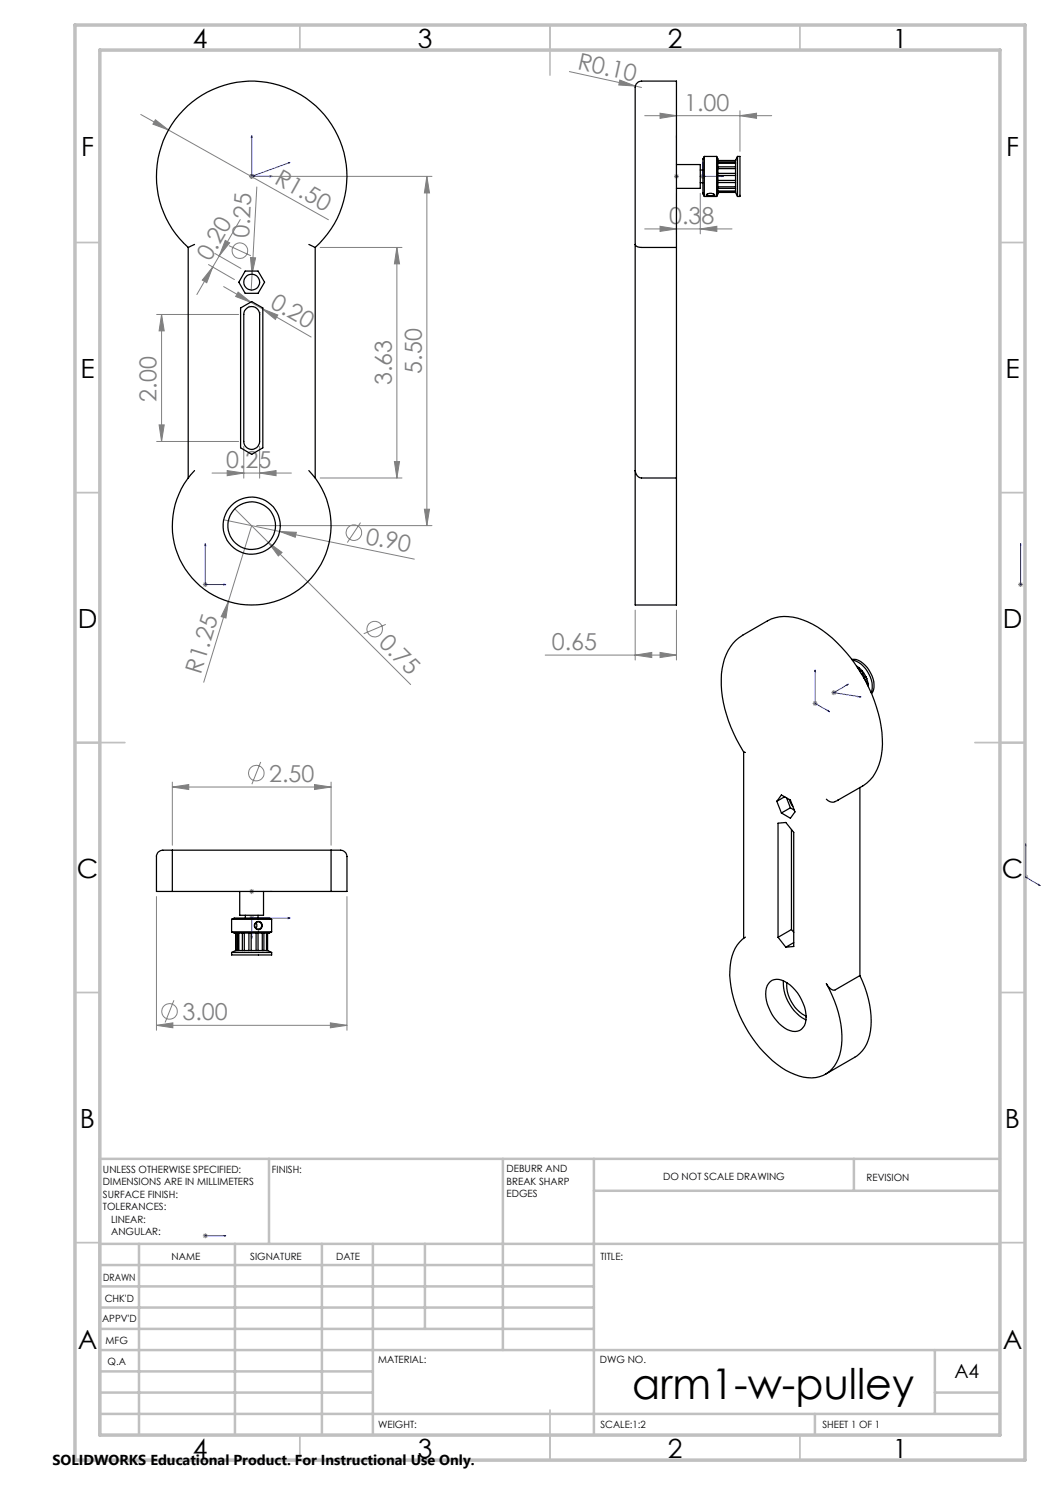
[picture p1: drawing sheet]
<svg xmlns="http://www.w3.org/2000/svg" width="210mm" height="297mm" viewBox="0 0 210 297" stroke-linecap="round" stroke-linejoin="round" font-family="sans-serif">
<g fill="none" stroke="#808080" stroke-width=".2">
<path d="M113.9 14.3l13.2 2.9M124 16l3.1 1.2-3.3-.2zM127.1 17.2l1.2 .3M28.2 22.9l37.5 21.1M31.1 24l2.6 2-3.1-1.2zM49.8 35.3h1M50 34.9l.7 .7M50.3 34.8v1M50.7 34.9l-.7 .7M51.3 35.3h35.1M51.4 37.4l-1 17.5M85.4 35.3l.5 3.3h-1z"/>
<path d="M85.4 35.3v69.8M128.9 23.1h25.4M132 22.6l3.3 .5-3.3 .6zM134.8 35.3h1M134.9 34.9l.7 .7M135.3 34.8v1M135.3 38.7v8.1M135.6 34.9l-.7 .7M140.1 38.7v8.1M140.1 35.3h1M140.2 34.9l.7 .7M140.6 34.8v1"/>
<path d="M140.9 34.9l-.7 .7M148 23.1l3.3-.5v1.1zM148 22.2v8.1M41.7 52.9l5.2 3M42.5 53.4l-1.2 3.1-.8-.5zM42.5 53.4l-3.1 5.5M43 50.7l5.2 3M43.9 51.2l-1.4 2.2M44.7 57.3l5.5 3.2M45 48.1l.9 .5-2 2.6zM45.8 49.1l4.4 2M47.6 58.4l2.6 2.1-3.1-1.2z"/>
<path d="M48 43.9l-4.1 7.3M50.1 51.5l1 .1-.7 3.3zM50.4 54.9l-.2 3.1M64 49.5h16.4M79.4 49.5l.5 3.3h-1zM79.4 49.5v46.1M128.9 45.8h17.5M132 45.3l3.3 .5-3.3 .5zM140.1 45.8l3.3-.5v1zM31.3 62.9h16.4M32.3 62.9l.5 3.3h-1zM32.3 62.9v25.4"/>
<path d="M49.8 61.2l-.1 .1M50.2 60.5l2.3 1.3M52.1 62.5l-.1 .1M52.5 61.8l3.1 1.2-.5 .9zM52.5 61.8l9.7 5.6M31.3 88.3h16.4M31.8 85h1l-.5 3.3zM42.4 94.6h15.9M45.4 94.1l3.4 .5-3.4 .5zM48.8 89.3v6.3M51.9 94.6l3.3-.5v1zM51.9 89.3v6.3"/>
<path d="M64 95.6h16.4M78.9 92.3h1l-.5 3.3zM40.6 116.9h1M40.7 116.6l.7 .7M41.1 116.4v1M41.4 116.6l-.7 .7M44.7 104l38.2 7.8M47 101.8l6.7 6.7M50.3 105.1l-9.6 31.4M51.3 105.1h35.1M53.7 108.5l2.7 2-.7 .7zM53.7 108.5l28.4 28.4"/>
<path d="M55.9 106.3l3.4 .2-.2 1zM72.1 104.5l-2.6 4M84.9 101.8h1l-.5 3.3zM203.6 116.9h1M203.8 116.6l.7 .7M204.1 116.4v1M204.5 116.6l-.7 .7M45.7 120.3l-.5 3.3-1-.3zM77.2 124.9l-4.5 1.8M109 131h26.3M127 131l3.4-.5v1zM127 122v10"/>
<path d="M132 130.5l3.3 .5-3.3 .5zM135.3 122v10M166.3 138.5h1M166.4 138.2l.7 .7M166.8 138v1M167.1 138.2l-.7 .7M34.5 157.4l3.2-.5v1zM34.5 156.4v12.6M34.5 157.4h31.7M52.1 152.4l-1.7 4.4M62.9 156.9l3.3 .5-3.3 .5zM66.2 156.4v12.6"/>
<path d="M162.5 140.7h1M162.7 140.3l.7 .7M163 140.2v1M163.4 140.3l-.7 .7M31.3 179.3v26.8M49.8 178.3h1M50 177.9l.7 .7M50.3 177.8v1M50.7 177.9l-.7 .7M69.4 179.3v26.8M204.6 175.4h1M204.8 175.1l.7 .7"/>
<path d="M205.1 174.9v1.1M205.5 175.1l-.7 .7M49.8 183.6h1M50 183.3l.7 .7M50.3 183.1v1M50.7 183.3l-.7 .7M31.3 205.1l3.3-.5v1zM31.3 205.1h38.1M34.8 200.1l-1.8 4.4M66.1 204.6l3.3 .5-3.3 .5zM40.6 247.2h1M40.7 246.8l.7 .7"/>
<path d="M41.1 246.7v.9M41.4 246.8l-.7 .7"/>
<circle cx="48" cy="50.1" r="1.56"/>
<circle cx="70.8" cy="106.5" r="1.55"/>
<circle cx="74.9" cy="125.8" r="1.56"/>
<circle cx="51.2" cy="154.6" r="1.56"/>
<circle cx="33.9" cy="202.3" r="1.56"/>
</g>
<g fill="none" stroke="#00f" stroke-width=".2">
<path d="M50.2 35.3l.2-.1zM50.3 35.3h.1M50.3 27.1l.1 .4h-.2zM50.3 35.3h4.1M50.3 27.1v8.2M54 35.2l.4 .1-.4 .1zM58 32.5l-7.7 2.8M58 32.5l-.4 .1 .4-.1M135.3 35.2v.2zM135.3 27.1v.4v-.4M135.3 35.3h.1M135.3 27.1v8.2"/>
<path d="M140.6 32.5l.1 .1h-.2zM140.6 32.5v2.8h4.1M144.3 35.2l.4 .1zM41.1 108.7l.1 .4h-.2zM41.1 108.7v8.2h4.1M44.7 116.8l.5 .1-.5 .1zM204.1 116.8v.2zM204.1 108.7v.4v-.4M204.1 116.9h.1M204.1 108.7v8.2M163 134v6.7l2.9 1.6M163 134l.1 .4-.2-.1z"/>
<path d="M169.3 137l.4-.2zM169.7 136.8l-2.9 1.7 5.4 .9M171.8 139.4h.4zM165.6 142.1l.3 .2h-.3zM50.2 178.3h.2zM50.3 178.3h.1M50.3 178.3h4.1M54.4 178.3h-.4h.4M205.1 168.8v6.6l2.9 1.7M205.1 168.8l.1 .4-.1-.1zM207.7 176.9l.3 .2-.3-.1zM50.2 187.3h.2l-.1 .4z"/>
<path d="M57.6 183.5l.4 .1-.4 .1zM58 183.6h-7.7v4.1M41 247.2h.2zM41.1 247.2h.1M41.1 247.2h4.1M45.2 247.2h-.5h.5"/>
</g>
<g fill="none" stroke="#c0c0c0" stroke-width=".35">
<path d="M60 5v5M110 5v10M160 5v5M15 48.5h5M200 48.5h5M15 98.5h5M200 98.5h5M15 148.5h10M195 148.5h10M15 198.5h5M200 198.5h5M15 248.5h5"/>
<path d="M200 248.5h5M60 287v5M110 282v10M160 287v5"/>
</g>
<g fill="none" stroke="#c0c0c0" stroke-width=".5">
<path d="M53.8 231.8v17M100.6 231.8v38.2M118.8 231.8v55.2M118.8 238.2h81.2M170.8 231.8v6.4M200 231.8h-180v55.2M20 248.8h180M20 257.3h98.8M20 253h98.8M27.8 248.8v38.2M47 248.8v38.2M64.4 248.8v38.2"/>
<path d="M74.6 248.8v38.2M85 248.8v17M20 265.8h98.8M20 261.5h98.8M20 278.5h54.6M20 274.3h54.6M20 270h180M187 278.5h13M187 270v12.8M20 282.8h180M163 282.8v4.2"/>
</g>
<path d="M15 5h190v287h-190zM20 10h180v277h-180z" fill="none" stroke="#c0c0c0" stroke-width=".7"/>
<g fill="#00f">
<path d="M44.7 116.8l.5 .1-.5 .1zM41.1 108.7l.1 .4h-.2zM54 35.2l.4 .1-.4 .1zM50.3 27.1l.1 .4h-.2zM50.2 35.3l.2-.1zM57.6 32.6l.4-.1z"/>
<path d="M207.7 176.9l.3 .2-.3-.1zM205.1 168.8l.1 .4-.1-.1zM165.6 142.1l.3 .2h-.3zM163 134l.1 .4-.2-.1zM169.3 137l.4-.2zM171.8 139.4h.4z"/>
<path d="M44.7 247.2h.5zM41 247.2h.2zM54 178.3h.4zM50.2 178.3h.2zM50.2 187.3h.2l-.1 .4zM57.6 183.5l.4 .1-.4 .1z"/>
<path d="M204.1 116.8v.2zM204.1 108.7v.4zM135.3 35.2v.2zM135.3 27.1v.4zM144.3 35.2l.4 .1zM140.6 32.5l.1 .1h-.2z"/>
</g>
<g fill="#808080">
<path d="M124 16l3.1 1.2-3.3-.2z"/>
<path d="M45.7 120.3l-.5 3.3-1-.3z"/>
<path d="M50.1 51.5l1 .1-.7 3.3z"/>
<path d="M53.7 108.5l2.7 2-.7 .7z"/>
<path d="M31.1 24l2.6 2-3.1-1.2z"/>
<path d="M55.9 106.3l3.4 .2-.2 1z"/>
<path d="M52.5 61.8l3.1 1.2-.5 .9zM47.6 58.4l2.6 2.1-3.1-1.2z"/>
<path d="M51.9 94.6l3.3-.5v1zM45.4 94.1l3.4 .5-3.4 .5zM148 23.1l3.3-.5v1.1zM132 22.6l3.3 .5-3.3 .6zM140.1 45.8l3.3-.5v1zM132 45.3l3.3 .5-3.3 .5zM66.1 204.6l3.3 .5-3.3 .5zM31.3 205.1l3.3-.5v1z"/>
<path d="M127 131l3.4-.5v1zM132 130.5l3.3 .5-3.3 .5zM34.5 157.4l3.2-.5v1zM62.9 156.9l3.3 .5-3.3 .5z"/>
<path d="M45 48.1l.9 .5-2 2.6zM42.5 53.4l-1.2 3.1-.8-.5z"/>
<path d="M32.3 62.9l.5 3.3h-1zM31.8 85h1l-.5 3.3zM85.4 35.3l.5 3.3h-1zM84.9 101.8h1l-.5 3.3zM79.4 49.5l.5 3.3h-1zM78.9 92.3h1l-.5 3.3z"/>
</g>
<g fill="none" stroke="#000" stroke-width=".25">
<path d="M135.3 32.9h4.8v4.8h-4.8M140.1 36.5h.5M140.1 34h.5M140.9 31.3v8M140.9 31.3l-.3 .5v5.1a4.3 4.3 0 0 0 .3 2.4M140.9 39.3h2.4M140.9 31.3h2.4M141.3 38.9a1.21 1.21 0 0 1 1.6 .1l-1 .3-.6-.1zM141.5 38.8l-.1 .1a1.4 1.4 0 0 0 1.4 0l-.1-.1M143.3 31.3v8M143.3 31.3a5.5 5.5 0 0 1 .3 2.6v3a4.8 4.8 0 0 1-.3 2.4M143.6 37.7h3.5"/>
<path d="M143.6 36.1h3.5M143.6 35.1h3.5M143.6 34.7h3.5M143.6 36.5h3.5M143.6 37.4h3.5M143.6 33.7h3.5M143.6 33.4h3.5M143.6 32.7h3.5M143.6 38.2h3.5M143.6 32.5h3.5M143.6 32.1h3.5M143.6 38.3h3.5"/>
<path d="M143.6 38.5h3.5M147.1 33.4v.3M147.1 32.7v.7M147.1 32.5v.2M147.1 32.1v.4M147.1 32.1h.1M147.1 38.3v.2M147.1 38.2v.1M147.1 37.7v.5M147.1 37.4v.3M147.1 36.5v.9M147.1 36.1v.4"/>
<path d="M147.1 35.1v1M147.1 34.7v.4M147.1 33.7v1M147.1 38.5l.4 .8M147.5 31.3h.5v8h-.5M147.5 31.3v8M147.5 31.3l-.4 .8M37.6 49.5a19.1 19.1 0 0 1-1-27.4 19.1 19.1 0 0 1 27.5 0 19.1 19.1 0 0 1-1.1 27.4M37.6 49.5v46.1M38.9 48.9l-1.3 .6M49 54.2h2.6l1.3 2.2-1.3 2.3h-2.6l-1.2-2.3zM61.8 48.9l1.2 .6"/>
<path d="M63 49.5v46.1M127 48.9v-30.8a1.47 1.47 0 0 1 1.3-1.9h7v33.3M127 48.9a1.06 1.06 0 0 0 1.3 .6h7M127 48.9v45.2M135.3 49.5v46.1M48.1 61.6l2.2-1.3 2.3 1.3v28l-2.3 1.3-2.2-1.3zM49.1 61.9a1.58 1.58 0 0 1 1.8-.5 1.58 1.58 0 0 1 1 1.5v25.4a1.59 1.59 0 0 1-1.6 1.6 1.59 1.59 0 0 1-1.5-1.6v-25.4l.1-.7zM38.9 94.1a15.9 15.9 0 0 0 .3 22.3 15.9 15.9 0 0 0 22.3 0 15.9 15.9 0 0 0 .3-22.3M127 94.1a1.47 1.47 0 0 0 1.3 1.5h7M127 94.1v26.9h8.3v-25.4M170.4 131.9a4 4 0 0 1 3.7 2.7 3.9 3.9 0 0 1 .2 4.1M170.5 132a5.5 5.5 0 0 1 3.7 6.5"/>
<path d="M171.3 133.2l.2 .1M171.4 133.3h.1M171.5 133.3l.2 .2M171.7 133.5l.1 .3 .4 .5M171.7 133.5l.7 .7M171.7 133.5l-.1 .1M172.4 134.2l.3 .3M172.4 134.2l-.4 .2M172.7 134.5a.56 .56 0 0 0 .5 .9M172.7 134.5l.5 .9M172.7 134.5l-.4 .2M173.2 135.4l.2 .3"/>
<path d="M173.2 135.9l-.1 .3 .5 .5M173.2 135.4l-.4 .2M173.4 135.7l.2 1M173.4 135.7l-.4 .3M173.6 136.7v.3M173.6 136.7l-.2 .1M173.6 137v.2M173.6 137l-.1 .1M148.7 150.3v37.4M149.1 150.5h-.2a26 26 0 0 1-4.6-15.7 9.5 9.5 0 0 1 4.3-7.8l4.9-2.8a8.6 8.6 0 0 1 8 .2 26.8 26.8 0 0 1 11.7 11.9 24.5 24.5 0 0 1 3.1 14.7 8.6 8.6 0 0 1-3.8 6.2l-5.5 3.1M157 159.3l-1.6 1M157.3 159.6l.8 2"/>
<path d="M157.9 159.9l.7 1.4M165.3 159.8a1.52 1.52 0 0 0 1.7 .5M172 157.5v37.6M34.5 170h-1.3a1.49 1.49 0 0 0-1.9 1.3v7h3.2M34.5 170h31.7M34.5 178.3h31.7M34.5 170v8.3M47.9 178.3v4.8h4.8v-4.8M66.2 170h1.2a1.51 1.51 0 0 1 2 1.3v7h-3.2M66.2 170v8.3M155.4 160.3l.9-1.3 1.8 1 .9 2.4-.9 1.3-1.8-1.1M155.4 160.3l.9 2.3"/>
<path d="M158.1 161.6l.8 .4M158.1 161.6l-1.8 1M158.3 165.9v20M46.3 183.9h8M46.3 186.4h8M46.3 190.5h8M46.3 190.5v.5h8v-.5M46.3 186.4a6.9 6.9 0 0 0 3.2 .2h2.5a4.3 4.3 0 0 0 2.3-.2M46.3 183.9a6.9 6.9 0 0 1 3.2-.3h2.5a4.3 4.3 0 0 1 2.3 .3M46.3 183.9v2.5M47.1 190.1h.1M47.1 190.1l-.8 .4"/>
<path d="M47.1 186.6v3.5M47.2 190.1h.3M47.2 186.6v3.5M47.5 190.1h.3M47.5 186.6v3.5M47.8 190.1h.7M47.8 186.6v3.5M48.5 190.1h.4M48.5 186.6v3.5M48.9 190.1h.9M48.9 186.6v3.5M49.1 183.1v.5"/>
<path d="M49.8 190.1h.4M49.8 186.6v3.5M50.2 190.1h1M50.2 186.6v3.5M51.2 184.6l.2 .3-.2 .8M51.2 190.1h.4M51.2 186.6v3.5M51.6 190.1h.9M51.6 183.1v.5M51.6 186.6v3.5M52.5 190.1h.3M52.5 186.6v3.5"/>
<path d="M52.8 190.1h.5M52.8 186.6v3.5M53.3 190.1h.1M53.3 186.6v3.5M53.4 190.1h.1M53.4 186.6v3.5M53.5 190.1l.8 .4M53.5 186.6v3.5M54.3 183.9v2.5M149.1 187.4a7.5 7.5 0 0 0-3.1 6.7 24.7 24.7 0 0 0 11.2 20 8.5 8.5 0 0 0 7.4 1 7.4 7.4 0 0 0 3.8-7 22.3 22.3 0 0 0-3.1-11.4 1.71 1.71 0 0 0 1.7 1.3l5-2.9M154.1 196.3a2.69 2.69 0 0 1 3.3 .3 8.5 8.5 0 0 1 3.7 8 2.31 2.31 0 0 1-3.7 1.3 8.6 8.6 0 0 1-4.1-8.3l.2-.5zM155.6 187.5l1.6 1.9"/>
<path d="M155.6 187.5v-22.9l1.6-.1 1.6 2v22.8l-1.6 .1M156.7 196.2a8.7 8.7 0 0 0 4.5 7.8M157.4 196.5a7.1 7.1 0 0 0 3.8 6.7M158.3 185.9l.5 .6M158.3 185.9l-2.7 1.6M158.8 188.5l-1.6 .9M172 195.1a18 18 0 0 1 1.7 12.9 6.2 6.2 0 0 1-2.7 3.5l-5.9 3.3"/>
<circle cx="50.3" cy="56.4" r="1.59"/>
<circle cx="50.3" cy="105.1" r="5.7"/>
<circle cx="50.3" cy="105.1" r="4.8"/>
<circle cx="51.6" cy="185.1" r=".71"/>
<circle cx="51.7" cy="185.1" r=".81"/>
</g>
<text font-size="8.5" x="126.4" y="279.7">arm1-w-pulley</text>
<g font-size="5.3">
<text x="38.5" y="9.5">4</text>
<text x="83.5" y="9.5">3</text>
<text x="133.6" y="9.5">2</text>
<text x="178.6" y="9.5">1</text>
<text x="16.2" y="31.3">F</text>
<text x="201.2" y="31.3">F</text>
<text x="16.1" y="75.5">E</text>
<text x="201.1" y="75.5">E</text>
<text x="15.5" y="125.5">D</text>
<text x="200.5" y="125.5">D</text>
<text x="15.4" y="175.5">C</text>
<text x="200.4" y="175.5">C</text>
<text x="16" y="225.5">B</text>
<text x="201" y="225.5">B</text>
<text x="15.5" y="269.8">A</text>
<text x="200.5" y="269.8">A</text>
<text x="38.5" y="291.5">4</text>
<text x="83.5" y="291.5">3</text>
<text x="133.6" y="291.5">2</text>
<text x="178.6" y="291.5">1</text>
</g>
<g font-size="4.7" fill="#808080">
<text x="115.3" y="13.7" transform="rotate(12 115.3 13.7)">R0.10</text>
<text x="136.8" y="22.1">1.00</text>
<text x="54.7" y="36.6" transform="rotate(29 54.7 36.6)">R1.50</text>
<text x="49.8" y="47.7" transform="rotate(-87 49.8 47.7)">0.25</text>
<text x="133.8" y="44.7">0.38</text>
<text x="42" y="52.4" transform="rotate(-60 42 52.4)">0.20</text>
<text x="53.8" y="61.4" transform="rotate(30 53.8 61.4)">0.20</text>
<text x="78.4" y="77.1" transform="rotate(-90 78.4 77.1)">3.63</text>
<text x="84.4" y="74.7" transform="rotate(-90 84.4 74.7)">5.50</text>
<text x="31.3" y="80.4" transform="rotate(-90 31.3 80.4)">2.00</text>
<text x="45.3" y="93.6">0.25</text>
<text x="73" y="108.7" transform="rotate(12 73 108.7)">0.90</text>
<text x="75.6" y="128.8" transform="rotate(45 75.6 128.8)">0.75</text>
<text x="110.4" y="130">0.65</text>
<text x="40.2" y="134.9" transform="rotate(-73 40.2 134.9)">R1.25</text>
<text x="53.8" y="156.3">2.50</text>
<text x="36.5" y="204">3.00</text>
</g>
<text font-size="3.9" x="190.9" y="275.5">A4</text>
<text font-size="2.9" x="10.5" y="292.9">SOLIDWORKS Educational Product. For Instructional Use Only.</text>
<g font-size="2">
<text x="20.6" y="234.6">UNLESS OTHERWISE SPECIFIED:</text>
<text x="20.6" y="237.1">DIMENSIONS ARE IN MILLIMETERS</text>
<text x="20.6" y="239.6">SURFACE FINISH:</text>
<text x="54.4" y="234.6">FINISH:</text>
<text x="101.3" y="234.5">DEBURR AND</text>
<text x="101.3" y="237">BREAK SHARP</text>
<text x="101.3" y="239.5">EDGES</text>
<text x="132.6" y="236">DO NOT SCALE DRAWING</text>
<text x="173.3" y="236.2">REVISION</text>
<text x="20.6" y="242.1">TOLERANCES:</text>
<text x="22.2" y="244.6">LINEAR:</text>
<text x="22.2" y="247.1">ANGULAR:</text>
<text x="34.3" y="252">NAME</text>
<text x="50" y="251.9">SIGNATURE</text>
<text x="67.2" y="251.9">DATE</text>
<text x="120.1" y="251.9">TITLE:</text>
<text x="20.6" y="256.1">DRAWN</text>
<text x="20.9" y="260.3">CHK'D</text>
<text x="20.4" y="264.4">APPV'D</text>
<text x="21.1" y="268.8">MFG</text>
<text x="21.5" y="273">Q.A</text>
<text x="75.6" y="272.5">MATERIAL:</text>
<text x="120" y="272.5">DWG NO.</text>
<text x="75.6" y="285.5">WEIGHT:</text>
<text x="120.1" y="285.6">SCALE:1:2</text>
<text x="164.5" y="285.6">SHEET 1 OF 1</text>
</g>
</svg>
